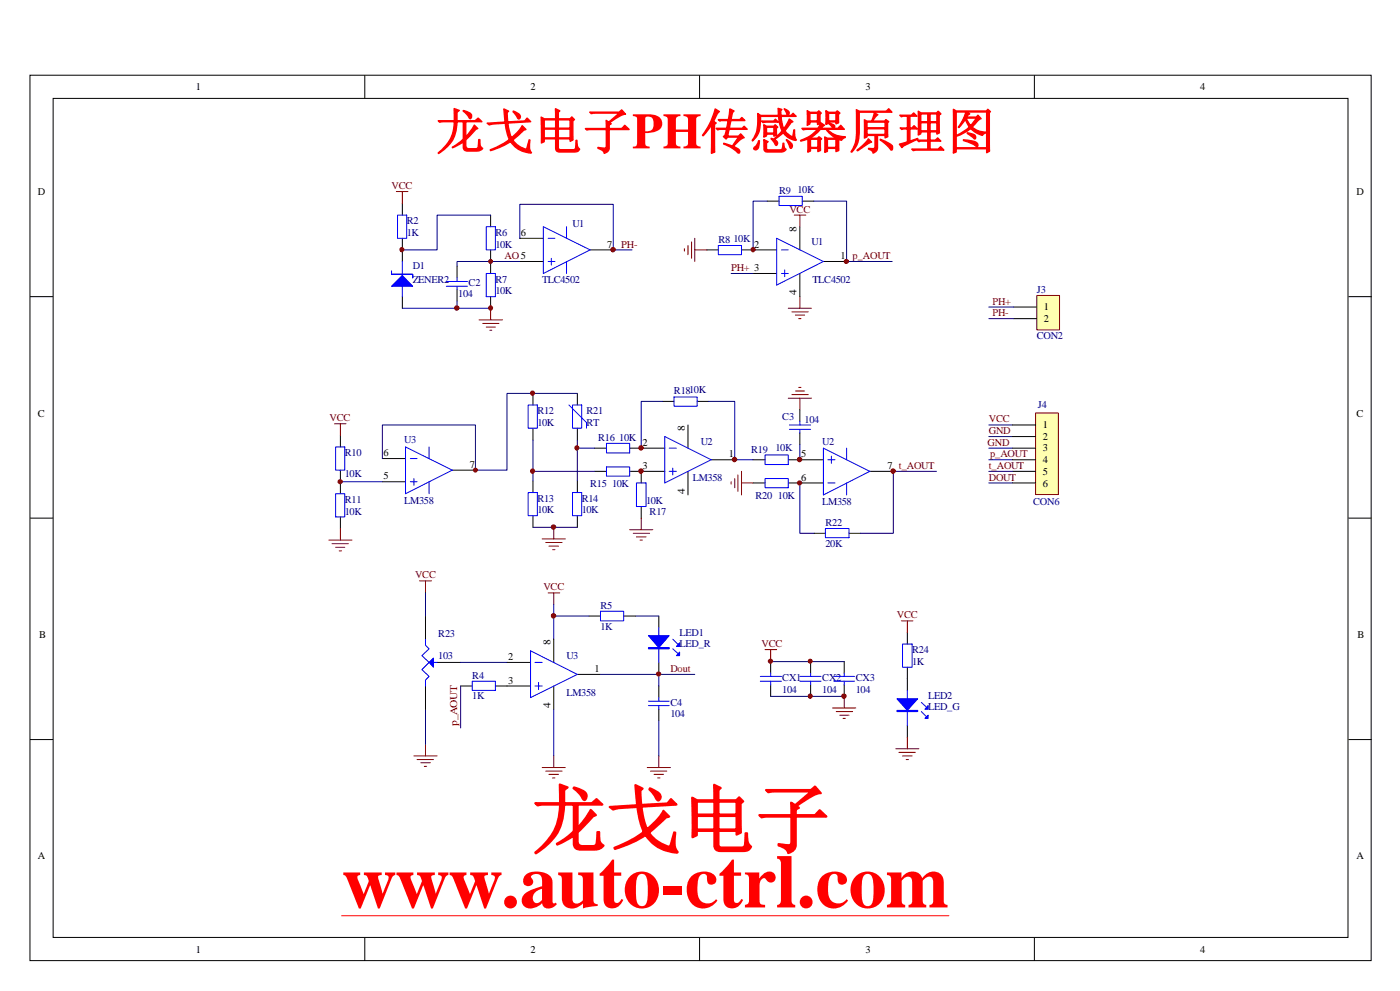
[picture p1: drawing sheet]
<svg xmlns="http://www.w3.org/2000/svg" width="297mm" height="210mm" viewBox="0 0 297 210" stroke-linecap="round" stroke-linejoin="round" font-family="sans-serif">
<g fill="none" stroke="#000" stroke-width=".21">
<path d="M6.3 15.9h284.3v187.6h-284.3zM77.3 15.9v4.9M148.3 15.9v4.9M219.2 15.9v4.9M11.3 20.8h274.4v177.8h-274.4zM96.9 56.4v2.5M149.8 52.9h2.4M157.1 52.9h2.5M6.3 62.8h5M96.9 61.3v2.5M285.8 62.8h4.9M6.3 109.7h5"/>
<path d="M285.8 109.7h4.9M6.3 156.6h5M285.8 156.6h4.9M77.3 198.6v5M148.3 198.6v5M219.2 198.6v5"/>
</g>
<path d="M145 52.7v.5M145.8 52v1.9M146.6 51.2v3.5M147.2 50.5v4.9M147.2 52.9h2.6M167 65.3h5M167.8 66.1h3.5M168.6 66.7h1.9M169.2 67.5h.6M169.5 62.8v2.5" fill="none" stroke="#800000" stroke-width=".21"/>
<path d="M209.5 90h5M209.5 92.5h5M209.5 94.9h5" fill="none" stroke="#000080" stroke-width=".21"/>
<path d="M94.6 59.6h4.5M96.9 58.9v.7M152.2 52h4.9v1.9h-4.9zM94.6 60.6h4.5M96.9 60.6v.7" fill="none" stroke="#00f" stroke-width=".21"/>
<path d="M219.8 62.7h4.7v7.2h-4.7z" fill="#ffffb0"/>
<g fill="none" stroke="#800000" stroke-width=".21">
<path d="M84 40.6h2.4M85.3 40.6v2.5M168.3 45.6h2.5M169.5 45.6v2.4M101.5 67.7h5M102.3 68.5h3.4M103 69.3h2M103.8 69.9h.4M104 65.3v2.4M219.7 62.6h4.8v7.3h-4.8zM70.9 89.8h2.4M72.1 89.8v2.4"/>
<path d="M157.1 99.8v5M167 84.3h5M167.8 83.6h3.5M168.6 82.8h1.9M169.2 82.1h.6M169.5 84.3v2.5M69.7 114.4h4.9M70.4 115.2h3.4M71.1 115.9h2M71.9 116.7h.5M72.1 111.9v2.5M133.4 112.2h4.9"/>
<path d="M134.2 113h3.5M134.9 113.7h2M135.6 114.4h.5M135.9 109.7v2.5M154.9 102v.5M155.7 101.4v1.9M156.4 100.6v3.5M157.1 102.3h2.5M88.9 123h2.5M90.2 123v2.6M116.2 125.6h2.4M117.3 125.6v2.4"/>
<path d="M162.1 137.6h2.5M163.3 137.6v2.5M90.2 157.7v2.4M176.4 150h5M177.2 150.7h3.5M178 151.5h1.9M178.6 152.2h.6M178.9 147.5v2.5M87.7 160.1h4.9M88.4 160.9h3.5M89.2 161.6h2M89.9 162.3h.5"/>
<path d="M114.9 162.6h4.9M115.7 163.3h3.4M116.3 164h2.1M117.1 164.8h.5M117.3 160.1v2.5M137.2 162.6h4.9M137.8 163.3h3.5M138.6 164h2M139.4 164.8h.5M139.6 160.1v2.5"/>
</g>
<g fill="none" stroke="#000" stroke-width=".21">
<path d="M85.3 43.1v2.5M85.3 50.5v4.9M104 45.6v2.4M104 52.9v5M110.2 55.4h4.9M110.2 50.5h4.9M125.1 52.9h4.9M159.6 52.9h5M159.6 57.9h5M162.6 42.6h2.5M169.5 48v4.9M169.5 57.9v4.9"/>
<path d="M170 42.6h2.5M174.5 55.4h4.9M85.3 62.8v2.5M104 62.8v2.5M214.8 65h4.9M214.8 67.5h4.9M72.1 92.2v2.5M72.1 99.6v5M81 97.1h4.9M95.8 99.6h5M112.9 83.3v2.5M112.9 90.7v2.5"/>
<path d="M122.3 83.3v2.5M122.3 90.7v2.5M126 99.8h2.5M126 94.9h2.5M133.4 99.8h7.5M133.4 94.9h7.5M135.9 99.8v2.5M140.4 85h2.4M145.8 90v4.9M145.8 99.8v5M147.7 85h2.5M150.7 97.4h5"/>
<path d="M159.6 97.4h2.5M167 97.4h7.5M169.5 86.8v2.5M169.5 91.7v2.5M184.3 99.8h5M72.1 109.5v2.4M81 102h4.9M112.9 101.9v2.4M112.9 109.2v2.5M122.3 101.9v2.4M122.3 109.2v2.5M135.9 107.3v2.4"/>
<path d="M159.6 102.3h2.5M167 102.3h7.5M172.5 113h2.4M179.9 113h2.5M90.2 130.5v4.9M117.3 135.4v4.9M124.8 130.5h2.5M132.2 130.5h2.5M139.6 130.5v2.4M90.2 145.3v4.9M92.6 140.3h5M97.6 145.3h2.5"/>
<path d="M105 145.3h7.4M107.4 140.3h5M117.3 145.3v4.9M122.3 142.8h5M139.6 140.3v2.5M139.6 145.3v2.5M139.6 150.2v2.5M163.3 140.1v2.5M163.3 145v2.5M171.8 140.1v2.5M171.8 145v2.5M178.9 140.1v2.5"/>
<path d="M178.9 145v2.5"/>
</g>
<g fill="none" stroke="#00f" stroke-width=".21">
<path d="M84.2 45.6h2v4.9h-2zM85.3 55.4v7.4M103 48h2v4.9h-2zM103 57.9h2v4.9h-2zM115.1 48l10 4.9-10 5zM116.2 50.5h1.4M116.2 55.4h1.4M116.8 54.7v1.4M120.1 48v2.5M120.1 55.4v2.5M164.6 50.5l9.9 4.9-9.9 5zM165.1 41.6h4.9v1.9h-4.9z"/>
<path d="M165.6 52.9h1.4M165.6 57.9h1.4M166.3 57.2v1.4M71.1 94.7h2v4.9h-2zM85.9 94.7l9.9 4.9-9.9 5zM87 97.1h1.4M90.9 94.7v2.4M111.9 85.8h2v4.9h-2zM120.6 85.8l3.7 3.7v1.2M121.3 85.8h2v4.9h-2zM128.5 98.9h4.9v2h-4.9zM128.5 93.9h4.9v2h-4.9z"/>
<path d="M140.9 92.5l9.8 4.9-9.8 4.9zM141.8 94.9h1.5M141.8 99.8h1.5M142.6 99.2v1.4M142.8 84.1h4.9v1.9h-4.9zM162.1 96.4h4.9v2h-4.9zM167.3 90h4.5M167.3 90.9h4.5M169.5 89.3v.7M169.5 90.9v.8M174.5 94.9l9.8 4.9-9.8 5zM175.4 97.4h1.6"/>
<path d="M176.2 96.6v1.5M179.4 94.9v2.5M71.1 104.6h2v4.9h-2zM87 102h1.4M87.7 101.4v1.4M90.9 102v2.6M111.9 104.3h2v4.9h-2zM121.3 104.3h2v4.9h-2zM134.9 102.3h2v5h-2zM162.1 101.4h4.9v1.9h-4.9zM174.9 111.9h5v2h-5zM175.4 102.3h1.6"/>
<path d="M179.4 102.3v2.5M90.2 135.4v1.3l.7 .7-1.5 1.5 1.5 1.4-1.5 1.5 1.5 1.5-.7 .7v1.3M112.4 137.9l9.9 4.9-9.9 5zM127.3 129.5h4.9v2h-4.9zM139.6 132.9v7.4M142.6 137.4l1 1M142.6 135.4l1 1M90.9 140.3h1.7M100.1 144.3h4.9v1.9h-4.9zM113.4 140.3h1.5M113.4 145.3h1.5M114.1 144.5v1.6"/>
<path d="M137.4 149.5h4.4M137.4 148.5h4.4M139.6 147.8v.7M139.6 149.5v.7M161.1 143.3h4.5M161.1 144.3h4.5M163.3 142.6v.7M163.3 144.3v.7M169.5 143.3h4.5M169.5 144.3h4.5M171.8 142.6v.7M171.8 144.3v.7"/>
<path d="M176.7 143.3h4.4M176.7 144.3h4.4M178.9 142.6v.7M178.9 144.3v.7"/>
</g>
<g fill="none" stroke="#000080" stroke-width=".21">
<path d="M104 45.6h-11.4v7.3h-7.3M110.2 50.5v-7.2h19.8v9.6h3.9M110.2 55.4h-13.3v1M154.9 57.9h4.7M162.6 42.6h-3v10.3M172.5 42.6h6.9v12.8h9.7M85.3 65.3h11.6M96.9 63.8v1.5h7.1M112.9 93.2v8.7M112.9 99.8h13.1M122.3 83.3h-14.9v16.3h-6.6v-9.6h-19.8v7.1M122.3 93.2v8.7"/>
<path d="M122.3 94.9h3.7M140.4 85h-4.5v9.9M150.2 85h5.5v12.4h3.9M169.5 94.2v3.2M198.5 99.8h-9.2v13.2h-6.9M209.5 97.4h5M72.1 102h8.9M112.9 111.7h9.4M169.5 102.3v10.7h3M90.2 125.6v4.9M117.3 128v7.4M117.3 130.5h7.5"/>
<path d="M134.7 130.5h4.9M90.2 150.2v7.5M97.6 140.3h9.8M97.6 145.3v8.9M117.3 150.2v9.9M127.3 142.8h19.9M139.6 142.8v2.5M139.6 152.7v7.4M163.3 140.1h15.6M163.3 147.5h15.6"/>
</g>
<g fill="#00f" stroke="#00f" stroke-width=".21">
<path d="M83 57.4v.7h4.5v.8v-.8h-4.5z" fill-rule="evenodd"/>
<path d="M85.3 58.3l2.2 2.3h-4.5z" fill-rule="evenodd"/>
<path d="M137.4 134.6h4.4l-2.2 2.6z" fill-rule="evenodd"/>
<path d="M137.4 137.2h4.4v.2h-4.4z" fill-rule="evenodd"/>
<path d="M144 138.1v.8h-.7z" fill-rule="evenodd"/>
<path d="M144 136.2v.7h-.7z" fill-rule="evenodd"/>
<path d="M91.9 139.4v1.9l-1-1z" fill-rule="evenodd"/>
</g>
<path d="M219.5 87.6h4.8v17.1h-4.8z" fill="#ffffb0"/>
<g fill="none" stroke="#800000" stroke-width=".21">
<path d="M219.5 87.5h4.8v17.2h-4.8zM114.9 114.1h4.9M115.7 114.9h3.4M116.3 115.7h2.1M117.1 116.4h.5M117.3 111.7v2.4M191 131.5h2.5M192.3 131.5v2.5M189.8 158.6h4.9M190.5 159.4h3.5M192.3 156.1v2.5M191.3 160.1h2"/>
<path d="M192 160.9h.5"/>
</g>
<path d="M214.5 90h5M214.5 92.5h5M214.5 94.9h5M214.5 97.4h5M214.5 99.8h5M214.5 102.3h5M192.3 134v2.4M192.3 141.3v4.9M192.3 153.7v2.4" fill="none" stroke="#000" stroke-width=".21"/>
<path d="M209.5 65h5.3M209.5 67.5h5.3M209.5 99.8h5M209.5 102.3h5" fill="none" stroke="#000080" stroke-width=".21"/>
<g fill="#800000" stroke="#800000" stroke-width=".21">
<circle cx="159.6" cy="52.9" r=".45"/>
<circle cx="163.3" cy="140" r=".45"/>
<circle cx="179.4" cy="55.4" r=".45"/>
<circle cx="129.9" cy="52.9" r=".48"/>
<circle cx="104" cy="55.4" r=".42"/>
<circle cx="103.9" cy="65.2" r=".45"/>
<circle cx="96.8" cy="65.2" r=".48"/>
<circle cx="112.8" cy="83.3" r=".45"/>
<circle cx="169.5" cy="97.3" r=".48"/>
<circle cx="169.5" cy="102.3" r=".45"/>
<circle cx="189.3" cy="99.8" r=".48"/>
<circle cx="135.8" cy="99.8" r=".48"/>
<circle cx="135.8" cy="94.9" r=".48"/>
<circle cx="122.2" cy="94.9" r=".45"/>
<circle cx="112.8" cy="99.8" r=".45"/>
<circle cx="155.7" cy="97.3" r=".48"/>
<circle cx="100.8" cy="99.6" r=".42"/>
<circle cx="72.1" cy="102" r=".45"/>
<circle cx="139.6" cy="142.8" r=".45"/>
<circle cx="117.3" cy="130.4" r=".48"/>
<circle cx="171.7" cy="140" r=".42"/>
<circle cx="171.7" cy="147.5" r=".45"/>
<circle cx="178.8" cy="147.5" r=".48"/>
<circle cx="85.2" cy="52.9" r=".45"/>
<circle cx="117.3" cy="111.6" r=".48"/>
</g>
<path d="M191.3 136.4h2v4.9h-2zM192.3 146.2v7.5M195.2 150.7l1.1 1M195.2 148.8l1.1 .9" fill="none" stroke="#00f" stroke-width=".21"/>
<g fill="#00f" stroke="#00f" stroke-width=".21">
<path d="M190.1 148h4.4l-2.2 2.5z" fill-rule="evenodd"/>
<path d="M190.1 150.5h4.4v.2h-4.4z" fill-rule="evenodd"/>
<path d="M196 152.2l.7-.7v.7z" fill-rule="evenodd"/>
<path d="M196.7 149.5v.7h-.7z" fill-rule="evenodd"/>
</g>
<path d="M72.4 194h128.7" fill="none" stroke="#f00" stroke-width=".21"/>
<text font-size="16.1" fill="#f00" x="72.4" y="192.2">www.auto-ctrl.com</text>
<text font-size="15.8" fill="#f00" x="112.7" y="179.1">龙戈电子</text>
<text font-size="10.3" fill="#f00" x="92.4" y="31.4">龙戈电子PH传感器原理图</text>
<g font-size="2.2">
<text x="41.5" y="19.1">1</text>
<text x="112.4" y="19.1">2</text>
<text x="183.4" y="19.1">3</text>
<text x="254.3" y="19.1">4</text>
<text x="8" y="41.3">D</text>
<text x="287.4" y="41.3">D</text>
<text x="110.4" y="50">6</text>
<text x="128.7" y="52.4">7</text>
<text x="159.9" y="52.4">2</text>
<text x="168.8" y="49.2" transform="rotate(-90 168.8 49.2)">8</text>
<text x="178.1" y="54.9">1</text>
<text x="168.8" y="62.6" transform="rotate(-90 168.8 62.6)">4</text>
<text x="221.2" y="65.7">1</text>
<text x="221.2" y="68.3">2</text>
<text x="8" y="88.2">C</text>
<text x="287.4" y="88.2">C</text>
<text x="136.1" y="94.4">2</text>
<text x="145.1" y="91.2" transform="rotate(-90 145.1 91.2)">8</text>
<text x="221" y="90.7">1</text>
<text x="221" y="93.1">2</text>
<text x="221" y="95.6">3</text>
<text x="81.3" y="96.6">6</text>
<text x="81.3" y="101.5">5</text>
<text x="99.6" y="99.1">7</text>
<text x="136.1" y="99.3">3</text>
<text x="154.4" y="96.9">1</text>
<text x="169.8" y="101.8">6</text>
<text x="169.8" y="96.9">5</text>
<text x="188" y="99.3">7 t_AOUT</text>
<text x="221" y="98.1">4</text>
<text x="221" y="100.6">5</text>
<text x="145.1" y="104.6" transform="rotate(-90 145.1 104.6)">4</text>
<text x="221" y="103.1">6</text>
<text x="8.3" y="135.1">B</text>
<text x="116.7" y="136.7" transform="rotate(-90 116.7 136.7)">8</text>
<text x="287.7" y="135.1">B</text>
<text x="107.7" y="139.8">2</text>
<text x="126" y="142.3">1</text>
<text x="107.7" y="144.8">3</text>
<text x="116.7" y="150" transform="rotate(-90 116.7 150)">4</text>
<text x="8" y="182">A</text>
<text x="287.4" y="182">A</text>
<text x="41.5" y="201.8">1</text>
<text x="112.4" y="201.8">2</text>
<text x="183.4" y="201.8">3</text>
<text x="254.3" y="201.8">4</text>
</g>
<g font-size="2.2" fill="#800000">
<text x="83" y="40.1">VCC</text>
<text x="167.3" y="45.1">VCC</text>
<text x="131.7" y="52.4">PH-</text>
<text x="106.9" y="54.9">AO5</text>
<text x="154.9" y="57.3">PH+ 3</text>
<text x="180.7" y="54.9">p_AOUT</text>
<text x="210.3" y="64.5">PH+</text>
<text x="210.3" y="67">PH-</text>
<text x="69.8" y="89.3">VCC</text>
<text x="209.5" y="89.4">VCC</text>
<text x="209.3" y="94.4">GND</text>
<text x="209.5" y="92">GND</text>
<text x="209.5" y="101.8">DOUT</text>
<text x="209.5" y="99.3">t_AOUT</text>
<text x="209.8" y="96.9">p_AOUT</text>
<text x="88" y="122.5">VCC</text>
<text x="115.1" y="125">VCC</text>
<text x="190.1" y="130.9">VCC</text>
<text x="161.4" y="137.1">VCC</text>
<text x="142.1" y="142.3">Dout</text>
<text x="96.9" y="153.7" transform="rotate(-90 96.9 153.7)">p_AOUT</text>
</g>
<g font-size="2.2" fill="#000080">
<text x="165.1" y="41.1">R9</text>
<text x="169" y="40.8">10K</text>
<text x="86.2" y="47.5">R2</text>
<text x="86.2" y="50">1K</text>
<text x="105" y="50">R6</text>
<text x="105" y="52.4">10K</text>
<text x="121.3" y="48">U1</text>
<text x="152.2" y="51.4">R8</text>
<text x="155.4" y="51.2">10K</text>
<text x="172" y="51.9">U1</text>
<text x="87.5" y="57.1">D1</text>
<text x="105" y="59.9">R7</text>
<text x="87.5" y="60">ZENER2</text>
<text x="97.1" y="63">104</text>
<text x="99.3" y="60.6">C2</text>
<text x="105" y="62.3">10K</text>
<text x="114.9" y="60">TLC4502</text>
<text x="172.2" y="60">TLC4502</text>
<text x="219.7" y="62.1">J3</text>
<text x="219.7" y="71.9">CON2</text>
<text x="142.8" y="83.5">R1810K</text>
<text x="113.9" y="87.7">R12</text>
<text x="124.3" y="87.7">R21</text>
<text x="165.8" y="89">C3</text>
<text x="170.5" y="89.7">104</text>
<text x="220" y="86.5">J4</text>
<text x="85.7" y="93.9">U3</text>
<text x="113.9" y="90.2">10K</text>
<text x="124.3" y="90.2">RT</text>
<text x="126.7" y="93.4">R16</text>
<text x="131.2" y="93.4">10K</text>
<text x="148.5" y="94.2">U2</text>
<text x="159.2" y="95.9">R19</text>
<text x="164.3" y="95.6">10K</text>
<text x="174.2" y="94.2">U2</text>
<text x="73.1" y="96.6">R10</text>
<text x="73.1" y="101.1">10K</text>
<text x="146.8" y="101.8">LM358</text>
<text x="73.1" y="106.5">R11</text>
<text x="85.7" y="106.8">LM358</text>
<text x="113.9" y="106.3">R13</text>
<text x="123.3" y="106.3">R14</text>
<text x="125.1" y="103.1">R15</text>
<text x="129.7" y="103.1">10K</text>
<text x="136.9" y="106.8">10K</text>
<text x="160.1" y="105.8">R20</text>
<text x="164.8" y="105.8">10K</text>
<text x="174.2" y="106.9">LM358</text>
<text x="218.9" y="106.9">CON6</text>
<text x="73.1" y="109">10K</text>
<text x="113.9" y="108.7">10K</text>
<text x="123.3" y="108.7">10K</text>
<text x="137.7" y="109">R17</text>
<text x="174.9" y="111.4">R22</text>
<text x="174.9" y="115.8">20K</text>
<text x="127.3" y="129">R5</text>
<text x="92.9" y="134.9">R23</text>
<text x="127.3" y="133.4">1K</text>
<text x="144" y="134.6">LED1</text>
<text x="144" y="137.1">LED_R</text>
<text x="92.9" y="139.5">103</text>
<text x="100.1" y="143.8">R4</text>
<text x="120.1" y="139.5">U3</text>
<text x="193.3" y="138.4">R24</text>
<text x="193.3" y="140.8">1K</text>
<text x="100.1" y="148">1K</text>
<text x="120.1" y="147.5">LM358</text>
<text x="142.1" y="149.5">C4</text>
<text x="165.8" y="144.3">CX1</text>
<text x="165.8" y="146.7">104</text>
<text x="174.2" y="144.3">CX2</text>
<text x="174.2" y="146.7">104</text>
<text x="181.4" y="144.3">CX3</text>
<text x="181.4" y="146.7">104</text>
<text x="196.7" y="148">LED2</text>
<text x="142.1" y="151.9">104</text>
<text x="196.7" y="150.5">LED_G</text>
</g>
</svg>
